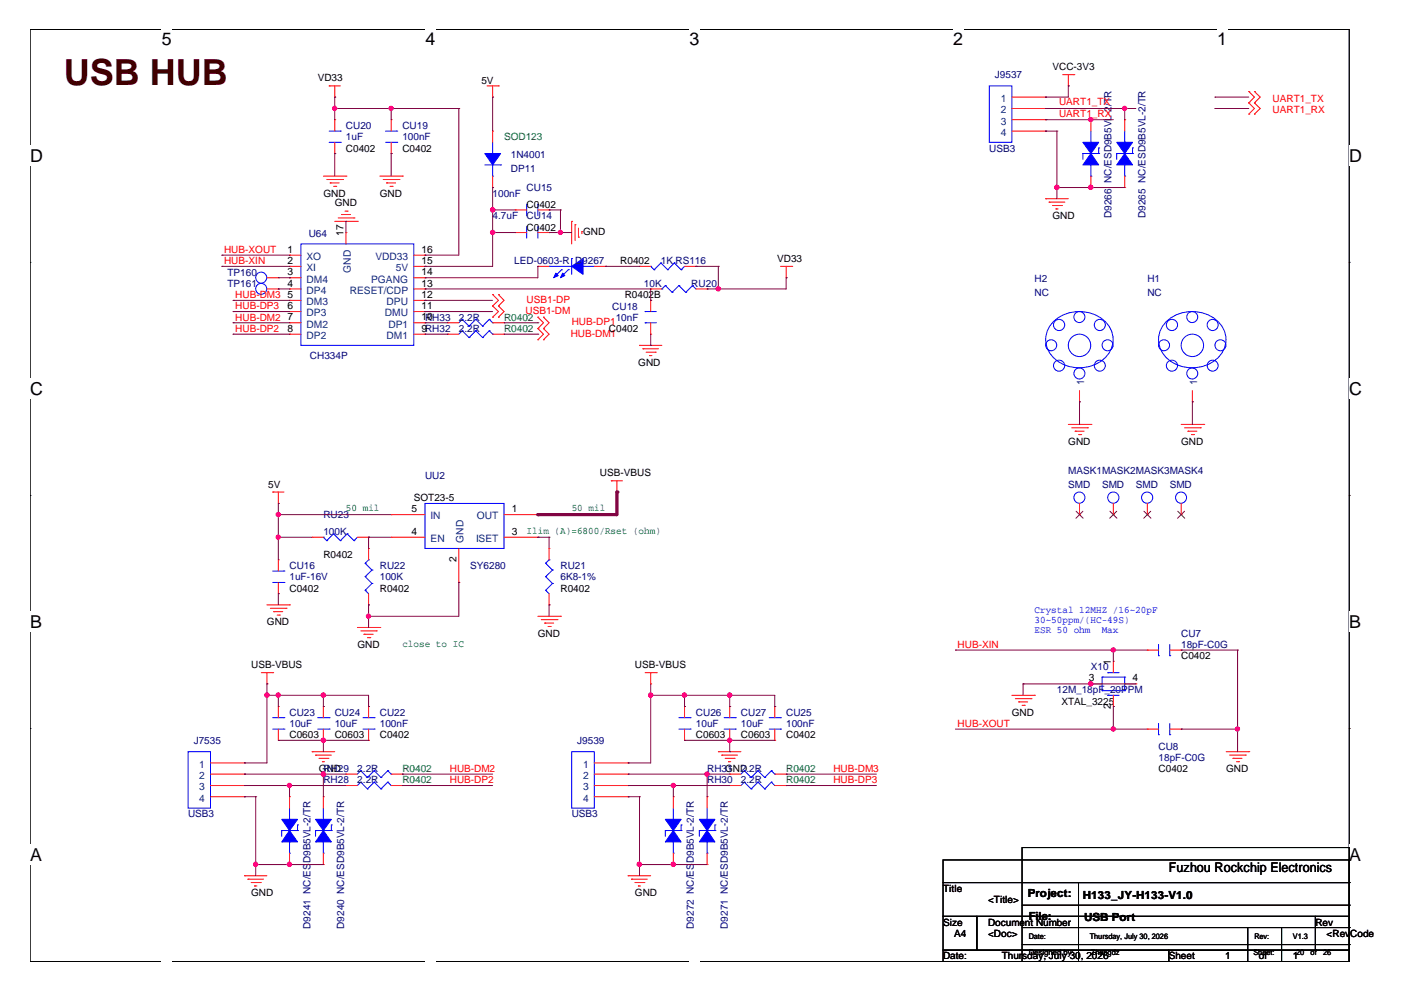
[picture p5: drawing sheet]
<svg xmlns="http://www.w3.org/2000/svg" width="297mm" height="210mm" viewBox="0 0 297 210" stroke-linecap="round" stroke-linejoin="round" font-family="sans-serif">
<path d="M6.3 6.2h279.2v197.3h-279.2z" fill="none" stroke="#000" stroke-width=".21"/>
<g fill="#fff">
<path d="M34.2 6.2h2.2v4.3h-2.2z"/>
<path d="M34.2 203.5h2.2v.1h-2.2z"/>
</g>
<path d="M62.1 6.2h.1M62.1 203.5h.1" fill="none" stroke="#000" stroke-width=".21"/>
<g fill="#fff">
<path d="M90 6.2h2.2v4.3h-2.2z"/>
<path d="M90 203.5h2.2v.1h-2.2z"/>
</g>
<path d="M118 6.2h.1M118 203.5h.1" fill="none" stroke="#000" stroke-width=".21"/>
<g fill="#fff">
<path d="M145.9 6.2h2.1v4.3h-2.1z"/>
<path d="M145.9 203.5h2.1v.1h-2.1z"/>
</g>
<path d="M173.8 6.2h.1M173.8 203.5h.1" fill="none" stroke="#000" stroke-width=".21"/>
<g fill="#fff">
<path d="M201.7 6.2h2.1v4.3h-2.1z"/>
<path d="M201.7 203.5h2.1v.1h-2.1z"/>
</g>
<path d="M229.6 6.2h.1M229.6 203.5h.1" fill="none" stroke="#000" stroke-width=".21"/>
<g fill="#fff">
<path d="M257.5 6.2h2.1v4.3h-2.1z"/>
<path d="M257.5 203.5h2.1v.1h-2.1z"/>
<path d="M6.3 30.9h2.8v4.2h-2.8z"/>
<path d="M285.5 30.9h2.7v4.2h-2.7z"/>
<path d="M6.3 80.2h2.8v4.2h-2.8z"/>
<path d="M285.5 80.2h2.7v4.2h-2.7z"/>
</g>
<path d="M6.3 55.5h.1M285.5 55.5h.1" fill="none" stroke="#000" stroke-width=".21"/>
<g fill="#fff">
<path d="M6.3 129.5h2.6v4.2h-2.6z"/>
<path d="M285.5 129.5h2.5v4.2h-2.5z"/>
</g>
<path d="M6.3 104.8h.1M285.5 104.8h.1" fill="none" stroke="#000" stroke-width=".21"/>
<g fill="#fff">
<path d="M6.3 178.8h2.6v4.2h-2.6z"/>
<path d="M285.5 178.8h2.5v4.2h-2.5z"/>
</g>
<g fill="none" stroke="#000" stroke-width=".21">
<path d="M6.3 154.1h.1M285.5 154.1h.1M216.2 179.3h69.3v24.2h-69.3zM199.5 182h86v4.7h-86zM199.5 186.7h86v7.2h-86zM199.5 193.9h7.2v7.2h-7.2zM206.7 193.9h71.6v7.2h-71.6zM216.2 186.7h69.3M216.2 191.5h69.3M216.2 196.3h69.3M216.2 199.9h69.3M228.2 186.7v16.8"/>
<path d="M264 196.3v7.2M271.1 196.3v7.2M278.3 193.9h7.2v7.2h-7.2zM285.5 186.7h.1M285.5 191.5h.1M285.5 196.3h.1M285.5 199.9h.1M199.5 201.1h47.8v2.4h-47.8zM228.2 203.5h.1M247.3 201.1h38.2v2.4h-38.2zM264 203.5h.1M271.1 203.5h.1"/>
</g>
<g fill="none" stroke="#f00" stroke-width=".21">
<path d="M69.6 18.2h.1M69.6 18.2h2.4M70.8 18.2v2.3M103 18.2h2.5M104.2 18.2v2.3M105.5 18.2h.1M224.8 15.8h2.4M226 18.2h.1M226 15.8v2.4M227.2 15.8h.1M264.2 19.4h.1M264.2 19.4l1.2 1.1-1.2 1.3"/>
<path d="M265.4 19.4h.1M265.4 19.4l1.2 1.1-1.2 1.3M68.4 37.3h4.8M69.1 38h3.4M69.8 38.7h.1M69.8 38.7h2M70.6 39.4h.4M70.8 20.5h.1M70.8 32.5h.1M70.8 25.3h.1M70.8 25.3v2.4M70.8 30.1v2.4"/>
<path d="M71 39.4h.1M72.5 38h.1M73.2 37.3h.1M80.3 37.3h4.8M81.1 38h3.3M81.8 38.7h.1M81.8 38.7h1.9M82.5 39.4h.5M82.8 32.5h.1M82.8 25.3h.1M82.8 25.3v2.4M82.8 30.1v2.4"/>
<path d="M83 39.4h.1M84.4 38h.1M85.1 37.3h.1M104.2 20.5h.1M104.2 27.7h.1M104.2 39.7h.1M104.2 27.7v2.4M104.2 37.3v2.4M214.1 20.5h7.1M214.1 23h7.1M214.1 25.3h7.1M214.1 27.7h7.1"/>
<path d="M221.2 20.5h.1M221.2 23h.1M221.2 25.3h.1M221.2 27.7h.1M230.8 25.3h.1M230.8 39.7h.1M230.8 25.3v2.4M230.8 37.3v2.4M238 25.3h.1M238 39.7h.1M238 25.3v2.4M238 37.3v2.4"/>
<path d="M264.2 21.8h.1M264.2 24.1h.1M264.2 21.8l1.2 1.2-1.2 1.1M265.4 21.8h.1M265.4 24.1h.1M265.4 21.8l1.2 1.2-1.2 1.1M56.5 58.8h2.4M58.9 58.8h.1M61.3 54h.1M61.3 56.4h.1M61.3 58.8h.1M61.3 56.4h2.4"/>
<path d="M61.3 54h2.4M61.3 58.8h2.4M70.8 46.8h4.8M71.5 46.1h3.4M72.3 45.4h.1M72.3 45.4h1.9M73 44.7h.4M73.2 49.2h.1M73.2 49.2v2.4M73.4 44.7h.1M74.9 46.1h.1M75.6 46.8h.1"/>
<path d="M87.5 56.4h2.4M87.5 54h2.4M87.5 58.8h2.4M89.9 58.8h.1M89.9 56.4h.1M89.9 54h.1M109 44.4h.1M109 49.2h.1M109 44.4h2.4M109 49.2h2.4M113.8 56.4h.1M113.8 56.4h2.4"/>
<path d="M113.8 44.4h2.4M113.8 49.2h2.4M116.2 44.4h.1M116.2 49.2h.1M120.9 46.8h.1M120.9 46.8v4.8M121.7 47.6h.1M121.7 47.6v3.3M122.4 50.2h.1M122.4 48.3v1.9M123.1 49h.1M123.1 49v.5"/>
<path d="M125.7 56.4h2.4M128.1 56.4h.1M135.3 56.4h.1M135.3 56.4h2.4M144.8 56.4h2.4M147.2 56.4h.1M165.1 56.4h2.4M166.3 58.8h.1M166.3 56.4v2.4M167.5 56.4h.1M221.2 42.1h.1M221.2 42.1h4.8"/>
<path d="M222 42.8h.1M222 42.8h3.3M222.7 43.5h1.9M223.4 44.2h.1M223.4 44.2h.5M224.6 43.5h.1M56.5 61.1h2.4M58.9 61.1h.1M61.3 61.1h.1M61.3 63.6h.1M61.3 65.9h.1M61.3 68.3h.1"/>
<path d="M61.3 70.7h.1M61.3 70.7h2.4M61.3 68.3h2.4M61.3 61.1h2.4M61.3 63.6h2.4M61.3 65.9h2.4M87.5 70.7h2.4M87.5 68.3h2.4M87.5 61.1h2.4M87.5 63.6h2.4M87.5 65.9h2.4M89.9 70.7h.1"/>
<path d="M89.9 68.3h.1M89.9 65.9h.1M89.9 63.6h.1M89.9 61.1h.1M94.7 70.7h.1M94.7 68.3h.1M94.7 70.7h2.4M94.7 68.3h2.4M104.2 62.3h.1M104.2 64.7h.1M104.2 67.1h.1M104.2 62.3l1.3 1.3-1.3 1.1"/>
<path d="M104.2 64.7l1.3 1.2-1.3 1.2M104.2 70.7h2.4M104.2 68.3h2.4M105.5 62.3h.1M105.5 64.7h.1M105.5 67.1h.1M105.5 62.3l1.1 1.3-1.1 1.1M105.5 64.7l1.1 1.2-1.1 1.2M106.6 70.7h.1M106.6 68.3h.1M113.8 69.5h.1M113.8 71.9h.1"/>
<path d="M113.8 67.1h.1M113.8 69.5l1.2 1.2-1.2 1.2M113.8 67.1l1.2 1.2-1.2 1.2M115 69.5h.1M115 71.9h.1M115 67.1h.1M115 69.5l1.2 1.2-1.2 1.2M115 67.1l1.2 1.2-1.2 1.2M135.3 73.1h.1M135.3 73.1h4.7M136 73.8h.1M136 73.8h3.3"/>
<path d="M136.7 74.5h1.9M137.4 75.2h.1M137.4 75.2h.5M137.7 70.7h.1M137.7 63.6h.1M137.7 61.1h.1M137.7 63.6v2.3M137.7 68.3v2.4M137.7 61.1h2.3M138.6 74.5h.1M147.2 61.1h2.4M149.6 61.1h.1"/>
<path d="M226 89.8h4.8M226.7 90.5h3.4M227.5 91.2h.1M227.5 91.2h1.9M228.2 92h.4M228.4 85h.1M228.4 82.6v2.4M228.6 92h.1M230.1 90.5h.1M230.8 89.8h.1M249.9 89.8h4.8M250.6 90.5h3.4"/>
<path d="M251.3 91.2h.1M251.3 91.2h1.9M252.1 92h.4M252.3 85h.1M252.3 82.6v2.4M252.5 92h.1M254 90.5h.1M254.7 89.8h.1M57.7 104.1h.1M57.7 104.1h2.4M58.9 106.5h.1M58.9 118.5h.1"/>
<path d="M58.9 104.1v2.4M58.9 118.5v2.3M66 113.7h.1M66 113.7h2.4M75.6 113.7h2.4M78 116h.1M78 113.7h.1M78 116v2.5M82.8 113.7h.1M82.8 108.9h.1M82.8 113.7h7.1M82.8 108.9h7.1"/>
<path d="M97.1 116v7.2M106.6 113.7h7.2M106.6 108.9h7.2M113.8 113.7h.1M113.8 108.9h.1M116.2 116h.1M116.2 116v2.5M129.3 101.7h.1M129.3 101.7h2.4M130.5 104.1h.1M130.5 101.7v2.4M228.4 108.9h.1"/>
<path d="M228.4 106.5v2.4M235.5 108.9h.1M235.5 106.5v2.4M242.7 108.9h.1M242.7 106.5v2.4M249.9 108.9h.1M249.9 106.5v2.4M56.5 128h4.8M57.2 128.7h3.3M57.9 129.4h.1M57.9 129.4h1.9M58.6 130.1h.5"/>
<path d="M58.9 125.6h.1M58.9 123.2v2.4M59.1 130.1h.1M60.5 128.7h.1M61.3 128h.1M75.6 132.8h4.7M76.3 133.5h3.3M77 134.2h.1M77 134.2h2M77.7 134.9h.5M78 128h.1M78 125.6v2.4"/>
<path d="M78.2 134.9h.1M79.6 133.5h.1M80.3 132.8h.1M97.1 123.2h.1M113.8 130.4h4.8M114.5 131.1h3.4M115.2 131.8h.1M115.2 131.8h1.9M116 132.6h.4M116.2 128h.1M116.2 125.6v2.4M116.4 132.6h.1"/>
<path d="M117.9 131.1h.1M118.6 130.4h.1M235.5 139.9h.1M235.5 139.9v2.4M242.7 137.6h.1M242.7 137.6h2.4M247.5 137.6h2.4M249.9 137.6h.1M55.3 142.3h2.4M56.5 144.7h.1M56.5 142.3v2.4M57.7 142.3h.1"/>
<path d="M58.9 156.6h.1M58.9 149.5h.1M58.9 149.5v2.4M58.9 154.3v2.3M66 159.1h.1M66 159.1h4.8M66.8 159.8h.1M66.8 159.8h3.3M68.4 156.6h.1M68.4 149.5h.1M68.4 149.5v2.4M68.4 154.3v2.3"/>
<path d="M78 156.6h.1M78 149.5h.1M78 149.5v2.4M78 154.3v2.3M136.5 142.3h2.4M137.7 144.7h.1M137.7 142.3v2.4M138.9 142.3h.1M144.8 156.6h.1M144.8 149.5h.1M144.8 149.5v2.4M144.8 154.3v2.3"/>
<path d="M152 159.1h.1M152 159.1h4.8M152.7 159.8h.1M152.7 159.8h3.3M154.4 156.6h.1M154.4 149.5h.1M154.4 149.5v2.4M154.4 154.3v2.3M163.9 156.6h.1M163.9 149.5h.1M163.9 149.5v2.4M163.9 154.3v2.3"/>
<path d="M214.1 147.1h4.8M214.8 147.8h3.3M215.5 148.5h.1M215.5 148.5h1.9M216.2 149.2h.5M216.7 149.2h.1M218.1 147.8h.1M218.9 147.1h.1M230.8 144.7h.1M230.8 144.7h2.4M235.5 149.5h.1M235.5 147.1v2.4"/>
<path d="M238 144.7h2.3M240.3 144.7h.1M242.7 154.3h.1M242.7 154.3h2.4M247.5 154.3h2.4M249.9 154.3h.1M259.4 159.1h4.8M260.1 159.8h3.4M263.5 159.8h.1M264.2 159.1h.1M44.5 166.2h7.2M44.5 163.8h7.2"/>
<path d="M44.5 161.4h7.2M44.5 168.6h7.2M51.7 161.4h.1M51.7 163.8h.1M51.7 166.2h.1M51.7 168.6h.1M61.3 168.6h.1M61.3 168.6v2.4M67.5 160.5h1.9M68.2 161.2h.1M68.2 161.2h.5M68.4 168.6h.1"/>
<path d="M68.4 168.6v2.4M69.4 160.5h.1M73.2 166.2h.1M73.2 163.8h.1M73.2 166.2h2.4M73.2 163.8h2.4M82.8 166.2h2.3M82.8 163.8h2.3M85.1 166.2h.1M85.1 163.8h.1M125.7 166.2h7.2M125.7 163.8h7.2"/>
<path d="M125.7 161.4h7.2M125.7 168.6h7.2M132.9 161.4h.1M132.9 163.8h.1M132.9 166.2h.1M132.9 168.6h.1M142.5 168.6h.1M142.5 168.6v2.4M149.6 168.6h.1M149.6 168.6v2.4M153.4 160.5h1.9M154.1 161.2h.1"/>
<path d="M154.1 161.2h.5M154.4 166.2h.1M154.4 163.8h.1M154.4 166.2h2.4M154.4 163.8h2.4M155.3 160.5h.1M163.9 166.2h2.4M163.9 163.8h2.4M166.3 166.2h.1M166.3 163.8h.1M260.9 160.5h.1M260.9 160.5h1.9"/>
<path d="M261.6 161.2h.4M262 161.2h.1M51.7 185.3h.1M51.7 185.3h4.8M52.5 186h.1M52.5 186h3.3M53.1 186.7h2M53.8 187.5h.1M53.8 187.5h.6M55.1 186.7h.1M61.3 182.9h.1M61.3 180.5v2.4"/>
<path d="M68.4 182.9h.1M68.4 180.5v2.4M132.9 185.3h.1M132.9 185.3h4.8M133.6 186h.1M133.6 186h3.3M134.3 186.7h1.9M135 187.5h.1M135 187.5h.5M136.2 186.7h.1M142.5 182.9h.1M142.5 180.5v2.4"/>
<path d="M149.6 182.9h.1M149.6 180.5v2.4"/>
</g>
<g fill="none" stroke="#00f" stroke-width=".21">
<path d="M209.3 18.2h4.8v11.9h-4.8zM69.6 30.1h2.4M69.6 27.7h2.4M72 30.1h.1M72 27.7h.1M81.6 30.1h2.3M81.6 27.7h2.3M83.9 30.1h.1M83.9 27.7h.1M102.6 34.9h3.3M104.2 32.5h.1M104.2 37.3h.1"/>
<path d="M104.2 30.1v2.4M104.2 34.9v2.4M105.9 34.9h.1M229.1 32.5h.1M229.1 32.5h3.4M229.1 32.5v1.2M230.8 30.1h.1M230.8 37.3h.1M230.8 27.7v2.4M230.8 34.9v2.4M232.5 32.5h.1M232.5 31.3h.1"/>
<path d="M232.5 31.3v1.2M236.3 32.5h.1M236.3 32.5v1.2M236.3 32.5h3.3M238 30.1h.1M238 37.3h.1M238 27.7v2.4M238 34.9v2.4M239.6 32.5h.1M239.6 31.3h.1M239.6 31.3v1.2M63.7 51.6h23.8v21.5h-23.8z"/>
<path d="M111.4 43.2h.1M111.4 48h.1M111.4 43.2v2.4M111.4 48v2.4M113.8 43.2h.1M113.8 48h.1M113.8 43.2v2.4M113.8 48v2.4M116.2 56.4h.1M116.2 56.4h4.7M118.8 57.1h.1M118.8 57.1l-1.4 1.4"/>
<path d="M120.2 57.1h.1M120.2 57.1l-1.4 1.4M120.9 54.7h.1M120.9 54.7v3.4M123.4 56.4h.1M123.4 56.4h2.3M137.7 56.4h.1M137.7 56.4l.7 .7M138.4 57.1h.1M139.8 55.6h.1M139.8 55.6l1.5 1.5M139.8 55.6l-1.4 1.5"/>
<path d="M141.3 57.1h.1M142.7 55.6h.1M142.7 55.6l1.4 1.5M142.7 55.6l-1.4 1.5M144.1 57.1h.1M144.8 56.4l-.7 .7M97.8 70h.1M97.8 67.6h.1M97.8 70l-.7 .7M97.8 70l1.4 1.4M97.8 67.6l-.7 .7M97.8 67.6l1.4 1.4"/>
<path d="M99.2 71.4h.1M99.2 69h.1M100.7 70h.1M100.7 67.6h.1M100.7 70l-1.5 1.4M100.7 70l1.4 1.4M100.7 67.6l-1.5 1.4M100.7 67.6l1.4 1.4M102.1 71.4h.1M102.1 69h.1M103.5 70h.1M103.5 67.6h.1"/>
<path d="M103.5 70l-1.4 1.4M103.5 70l.7 .7M103.5 67.6l-1.4 1.4M103.5 67.6l.7 .7M104.2 70.7h.1M104.2 68.3h.1M136.5 68.3h.1M136.5 65.9h.1M136.5 68.3h2.4M136.5 65.9h2.4M140 61.1h.1M140.8 60.4h.1"/>
<path d="M140.8 60.4l-.8 .7M140.8 60.4l1.4 1.5M142.2 61.9h.1M143.6 60.4h.1M143.6 60.4l1.5 1.5M143.6 60.4l-1.4 1.5M145.1 61.9h.1M146.5 60.4h.1M146.5 60.4l.7 .7M146.5 60.4l-1.4 1.5M223 68a8 8 0 0 1 11.8 1.3 5.4 5.4 0 0 1-2.6 7.6 7.8 7.8 0 0 1-10.3-2.5 5.2 5.2 0 0 1 1.1-6.4zM246.9 68a8 8 0 0 1 11.8 1.3 5.4 5.4 0 0 1-2.6 7.6 7.8 7.8 0 0 1-10.3-2.5 5.2 5.2 0 0 1 1.1-6.4z"/>
<path d="M68.4 113.7h.1M68.4 113.7l.7 .7M69.1 114.4h.1M70.6 113h.1M70.6 113l1.4 1.4M70.6 113l-1.5 1.4M72 114.4h.1M73.4 113h.1M73.4 113l1.5 1.4M73.4 113l-1.4 1.4M74.9 114.4h.1M75.6 113.7l-.7 .7"/>
<path d="M77.3 119.2h.1M77.3 119.2l1.4 1.4M78 118.5h.1M78 118.5l-.7 .7M89.9 106.5h16.7v9.5h-16.7zM115.4 119.2h.1M115.4 119.2l1.5 1.4M116.2 118.5h.1M116.2 118.5l-.8 .7M57.7 123.2h2.4M57.7 120.8h2.4M60.1 123.2h.1"/>
<path d="M60.1 120.8h.1M77.3 124.9h.1M77.3 122h.1M77.3 124.9l.7 .7M77.3 122l1.4 1.5M78.7 123.5h.1M78.7 120.6h.1M78.7 123.5l-1.4 1.4M78.7 120.6l-1.4 1.4M115.4 124.9h.1M115.4 122h.1M115.4 124.9l.8 .7"/>
<path d="M115.4 122l1.5 1.5M116.9 123.5h.1M116.9 120.6h.1M116.9 123.5l-1.5 1.4M116.9 120.6l-1.5 1.4M245.1 138.7h.1M245.1 136.4v2.3M247.5 138.7h.1M247.5 136.4v2.3M39.8 159.1h4.7v11.9h-4.7zM57.7 154.3h2.4M57.7 151.9h2.4"/>
<path d="M60.1 154.3h.1M60.1 151.9h.1M67.2 154.3h2.4M67.2 151.9h2.4M69.6 154.3h.1M69.6 151.9h.1M76.8 154.3h2.4M76.8 151.9h2.4M79.2 154.3h.1M79.2 151.9h.1M120.9 159.1h4.8v11.9h-4.8zM143.6 154.3h2.4"/>
<path d="M143.6 151.9h2.4M146 154.3h.1M146 151.9h.1M153.2 154.3h2.4M153.2 151.9h2.4M155.6 154.3h.1M155.6 151.9h.1M162.7 154.3h2.4M162.7 151.9h2.4M165.1 154.3h.1M165.1 151.9h.1M233.2 143.3h.1"/>
<path d="M233.2 146.1h.1M233.2 143.3h4.8M233.2 143.3v2.8M233.2 146.1h4.8M234.4 142.3h.1M234.4 147.1h.1M234.4 142.3h2.4M234.4 147.1h2.4M238 146.1h.1M238 143.3h.1M238 143.3v2.8M245.1 155.5h.1"/>
<path d="M245.1 153.1v2.4M247.5 155.5h.1M247.5 153.1v2.4M59.6 175.7h.1M59.6 175.7h3.3M59.6 175.7v1.3M61.3 173.4h.1M61.3 171v2.4M61.3 178.2v2.3M62.9 175.7h.1M62.9 174.6h.1M62.9 174.6v1.1"/>
<path d="M66.8 175.7h.1M66.8 175.7v1.3M66.8 175.7h3.3M68.4 173.4h.1M68.4 171v2.4M68.4 178.2v2.3M70.1 175.7h.1M70.1 174.6h.1M70.1 174.6v1.1M76.3 165.5h.1M76.3 163.1h.1M76.3 165.5l-.7 .7"/>
<path d="M76.3 165.5l1.4 1.4M76.3 163.1l-.7 .7M76.3 163.1l1.4 1.4M77.7 166.9h.1M77.7 164.5h.1M79.2 165.5h.1M79.2 163.1h.1M79.2 165.5l-1.5 1.4M79.2 165.5l1.4 1.4M79.2 163.1l-1.5 1.4M79.2 163.1l1.4 1.4M80.6 166.9h.1"/>
<path d="M80.6 164.5h.1M82 165.5h.1M82 163.1h.1M82 165.5l-1.4 1.4M82 165.5l.8 .7M82 163.1l-1.4 1.4M82 163.1l.8 .7M82.8 166.2h.1M82.8 163.8h.1M140.8 175.7h.1M140.8 175.7h3.3M140.8 175.7v1.3"/>
<path d="M142.5 173.4h.1M142.5 171v2.4M142.5 178.2v2.3M144.1 175.7h.1M144.1 174.6h.1M144.1 174.6v1.1M148 175.7h.1M148 175.7h3.3M148 175.7v1.3M149.6 173.4h.1M149.6 171v2.4M149.6 178.2v2.3"/>
<path d="M151.3 175.7h.1M151.3 174.6h.1M151.3 174.6v1.1M157.5 165.5h.1M157.5 163.1h.1M157.5 165.5l-.7 .7M157.5 165.5l1.4 1.4M157.5 163.1l-.7 .7M157.5 163.1l1.4 1.4M158.9 166.9h.1M158.9 164.5h.1M160.4 165.5h.1"/>
<path d="M160.4 163.1h.1M160.4 165.5l-1.5 1.4M160.4 165.5l1.4 1.4M160.4 163.1l-1.5 1.4M160.4 163.1l1.4 1.4M161.8 166.9h.1M161.8 164.5h.1M163.2 165.5h.1M163.2 163.1h.1M163.2 165.5l-1.4 1.4M163.2 165.5l.7 .7M163.2 163.1l-1.4 1.4"/>
<path d="M163.2 163.1l.7 .7M163.9 166.2h.1M163.9 163.8h.1M61.3 180.5h.1M68.4 180.5h.1M142.5 180.5h.1M149.6 180.5h.1"/>
<circle cx="55.3" cy="58.7" r="1.17"/>
<circle cx="55.3" cy="61.1" r="1.17"/>
<circle cx="222.4" cy="73.1" r="1.17"/>
<circle cx="224.1" cy="68.8" r="1.19"/>
<circle cx="224.1" cy="77.4" r="1.18"/>
<circle cx="228.4" cy="79" r="1.17"/>
<circle cx="228.4" cy="67.1" r="1.17"/>
<circle cx="228.4" cy="73.1" r="2.37"/>
<circle cx="232.7" cy="68.8" r="1.18"/>
<circle cx="232.7" cy="77.4" r="1.17"/>
<circle cx="234.3" cy="73.1" r="1.17"/>
<circle cx="246.3" cy="73.1" r="1.17"/>
<circle cx="247.9" cy="68.8" r="1.19"/>
<circle cx="248" cy="77.4" r="1.18"/>
<circle cx="252.2" cy="67.1" r="1.17"/>
<circle cx="252.2" cy="79" r="1.17"/>
<circle cx="252.3" cy="73.1" r="2.37"/>
<circle cx="256.5" cy="68.8" r="1.18"/>
<circle cx="256.6" cy="77.4" r="1.17"/>
<circle cx="258.2" cy="73.1" r="1.17"/>
<circle cx="228.4" cy="105.3" r="1.18"/>
<circle cx="235.5" cy="105.3" r="1.19"/>
<circle cx="242.7" cy="105.3" r="1.19"/>
<circle cx="249.9" cy="105.3" r="1.18"/>
</g>
<path d="M227.7 108.2l1.5 1.5M229.1 108.2l-1.5 1.5M234.8 108.2l1.5 1.5M236.3 108.2l-1.5 1.5M242 108.2l1.5 1.5M243.5 108.2l-1.5 1.5M249.2 108.2l1.5 1.5M250.6 108.2l-1.5 1.5" fill="none" stroke="#804000" stroke-width=".21"/>
<g fill="#00f" stroke="#00f" stroke-width=".21">
<path d="M66.8 173.4h3.3l-1.7 2.3z" fill-rule="evenodd"/>
<path d="M68.4 175.7l1.7 2.5h-3.3z" fill-rule="evenodd"/>
<path d="M140.8 173.4h3.3l-1.6 2.3z" fill-rule="evenodd"/>
<path d="M142.5 175.7l1.6 2.5h-3.3z" fill-rule="evenodd"/>
<path d="M236.3 30.1h3.3l-1.6 2.4z" fill-rule="evenodd"/>
<path d="M238 32.5l1.6 2.4h-3.3z" fill-rule="evenodd"/>
<path d="M59.6 173.4h3.3l-1.6 2.3z" fill-rule="evenodd"/>
<path d="M61.3 175.7l1.6 2.5h-3.3z" fill-rule="evenodd"/>
<path d="M102.6 32.5h3.3l-1.7 2.4z" fill-rule="evenodd"/>
<path d="M229.1 30.1h3.4l-1.7 2.4z" fill-rule="evenodd"/>
<path d="M230.8 32.5l1.7 2.4h-3.4z" fill-rule="evenodd"/>
<path d="M148 173.4h3.3l-1.7 2.3z" fill-rule="evenodd"/>
<path d="M149.6 175.7l1.7 2.5h-3.3z" fill-rule="evenodd"/>
<path d="M120.9 56.4l2.5-1.7v3.4z" fill-rule="evenodd"/>
<path d="M117.6 57.8l.5 .5-1 .5z" fill-rule="evenodd"/>
<path d="M119 57.8l.5 .5-.9 .5z" fill-rule="evenodd"/>
</g>
<g fill="none" stroke="#800040" stroke-width=".21">
<path d="M226 18.2h.1M226 18.2v2.3h-4.8M70.8 23h.1M70.8 20.5h.1M70.8 32.5h.1M70.8 20.5v4.8M70.8 32.5v4.8M70.8 23h26.3M82.8 32.5h.1M82.8 23h.1M82.8 23v2.3M82.8 32.5v4.8"/>
<path d="M97.1 23h.1M97.1 23v31h-7.2M104.2 20.5h.1M104.2 39.7h.1M104.2 39.7v16.7h-14.3M104.2 20.5v7.2M221.2 20.5h.1M221.2 27.7h.1M221.2 23h.1M221.2 25.3h.1M221.2 23h19.1M221.2 27.7h2.4"/>
<path d="M221.2 25.3h14.3M223.6 27.7h.1M223.6 39.7h.1M223.6 27.7v14.4M223.6 39.7h14.4M230.8 25.3h.1M230.8 39.7h.1M238 23h.1M238 23v2.3M257 20.5h.1M257 23h.1M257 23h7.2"/>
<path d="M257 20.5h7.2M46.9 54h.1M46.9 56.4h.1M46.9 54h14.4M46.9 56.4h14.4M73.2 46.8h.1M73.2 46.8v2.4M89.9 56.4h.1M89.9 58.8h.1M89.9 54h.1M104.2 49.2h.1M104.2 44.4h.1"/>
<path d="M104.2 49.2h4.8M104.2 44.4h4.8M113.8 56.4h.1M113.8 56.4v2.4h-23.9M116.2 49.2h.1M116.2 44.4h.1M116.2 49.2h4.7M116.2 44.4h2.4M118.6 44.4h.1M118.6 49.2h.1M118.6 44.4v4.8M128.1 56.4h.1"/>
<path d="M128.1 56.4h7.2M147.2 56.4h.1M147.2 56.4h4.8M152 56.4h.1M152 56.4v4.7M166.3 58.8h.1M166.3 58.8v2.3h-16.7M49.3 63.6h.1M49.3 65.9h.1M49.3 68.3h.1M49.3 70.7h.1M49.3 63.6h12"/>
<path d="M49.3 65.9h12M49.3 68.3h12M49.3 70.7h12M89.9 61.1h.1M89.9 65.9h.1M89.9 63.6h.1M89.9 61.1h47.8M89.9 63.6h14.3M89.9 65.9h14.3M149.6 61.1h.1M152 61.1h.1M58.9 113.7h.1"/>
<path d="M58.9 113.7v4.8M113.8 113.7h.1M113.8 113.7h2.4M202.1 137.6h.1M202.1 137.6h40.6M235.5 137.6h.1M235.5 137.6v2.3M249.9 137.6h.1M249.9 137.6h11.9M261.8 137.6h.1M261.8 137.6v21.5M56.5 144.7h.1"/>
<path d="M56.5 144.7v2.4M216.5 144.7h.1M216.5 144.7h23.8M216.5 144.7v2.4M230.8 144.7h.1M235.5 149.5h.1M235.5 154.3h.1M235.5 149.5v4.8M235.5 154.3h7.2M249.9 154.3h.1M249.9 154.3h11.9M261.8 154.3h.1"/>
<path d="M51.7 161.4h.1M51.7 163.8h.1M51.7 161.4h4.8M51.7 163.8h21.5M68.4 163.8h.1M68.4 163.8v4.8M54.1 182.9h.1M54.1 182.9h14.3M54.1 182.9v2.4M61.3 182.9h.1"/>
</g>
<g fill="#f0f" stroke="#f0f" stroke-width=".21">
<circle cx="68.4" cy="163.8" r=".47"/>
<circle cx="61.2" cy="182.9" r=".46"/>
<circle cx="230.8" cy="144.7" r=".46"/>
<circle cx="82.7" cy="22.9" r=".45"/>
<circle cx="70.8" cy="22.9" r=".45"/>
<circle cx="261.8" cy="154.3" r=".45"/>
<circle cx="235.5" cy="137.5" r=".46"/>
<circle cx="223.6" cy="39.6" r=".47"/>
<circle cx="230.8" cy="25.3" r=".46"/>
<circle cx="230.8" cy="39.6" r=".47"/>
<circle cx="237.9" cy="22.9" r=".45"/>
<circle cx="152" cy="61.1" r=".46"/>
<circle cx="104.2" cy="49.2" r=".46"/>
<circle cx="118.5" cy="49.2" r=".45"/>
<circle cx="104.2" cy="44.4" r=".47"/>
<circle cx="58.9" cy="113.7" r=".45"/>
</g>
<path d="M113.8 108.9h16.7" fill="none" stroke="#800040" stroke-width=".68"/>
<circle cx="113.8" cy="108.9" r=".34" fill="#800040"/>
<path d="M130.5 104.1v4.8" fill="none" stroke="#800040" stroke-width=".68"/>
<circle cx="130.5" cy="104.1" r=".34" fill="#800040"/>
<g fill="none" stroke="#800040" stroke-width=".21">
<path d="M58.9 58.8h2.4M61.3 58.8h.1M58.9 61.1h.1M58.9 61.1h2.4M89.9 68.3h.1M89.9 70.7h.1M89.9 68.3h4.8M89.9 70.7h4.8M106.6 68.3h7.2M106.6 70.7h7.2M113.8 70.7h.1M113.8 68.3h.1"/>
<path d="M137.7 63.6h.1M137.7 73.1h.1M137.7 61.1v2.5M137.7 70.7v2.4M228.4 85h.1M228.4 85v4.8M252.3 85h.1M252.3 85v4.8M58.9 108.9h.1M58.9 106.5h.1M58.9 113.7h.1M58.9 106.5v7.2"/>
<path d="M58.9 108.9h23.9M58.9 113.7h7.1M78 113.7h.1M78 113.7v2.3M78 113.7h4.8M116.2 113.7h.1M116.2 113.7v2.3M58.9 125.6h.1M58.9 125.6v2.4M78 130.4h.1M78 128h.1M78 128v4.8"/>
<path d="M97.1 123.2h.1M97.1 123.2v7.2h-19.1M116.2 128h.1M116.2 128v2.4M56.5 147.1h.1M56.5 147.1h21.5v2.4M56.5 147.1v14.3M58.9 147.1h.1M58.9 147.1v2.4M58.9 156.6h19.1M68.4 147.1h.1M68.4 149.5h.1"/>
<path d="M68.4 156.6h.1M68.4 147.1v2.4M68.4 156.6v2.5M78 149.5h.1M137.7 147.1h.1M137.7 144.7v16.7h-4.8M137.7 147.1h26.2v2.4M144.8 149.5h.1M144.8 156.6h19.1M144.8 147.1v2.4M154.4 156.6h.1M154.4 147.1h.1"/>
<path d="M154.4 149.5h.1M154.4 159.1h.1M154.4 147.1v2.4M154.4 156.6v2.5M163.9 149.5h.1M202.1 154.3h33.4M235.5 154.3h.1M51.7 166.2h.1M51.7 168.6h.1M51.7 166.2h21.5M51.7 168.6h2.4M54.1 168.6h.1"/>
<path d="M54.1 168.6v14.3M61.3 166.2h.1M61.3 166.2v2.4M85.1 166.2h.1M85.1 163.8h.1M85.1 166.2h19.1M85.1 163.8h19.1M132.9 161.4h.1M132.9 163.8h.1M132.9 166.2h.1M132.9 168.6h.1M132.9 166.2h21.5"/>
<path d="M132.9 168.6h2.4M132.9 163.8h21.5M135.3 168.6h.1M135.3 168.6v16.7M142.5 166.2h.1M142.5 166.2v2.4M149.6 163.8h.1M149.6 163.8v4.8M166.3 163.8h.1M166.3 166.2h.1M166.3 166.2h19.1M166.3 163.8h19.1"/>
<path d="M135.3 182.9h.1M135.3 182.9h14.3M142.5 182.9h.1"/>
</g>
<g fill="#f0f" stroke="#f0f" stroke-width=".21">
<circle cx="58.9" cy="108.9" r=".45"/>
<circle cx="77.9" cy="130.4" r=".45"/>
<circle cx="54.1" cy="182.9" r=".46"/>
<circle cx="61.2" cy="166.2" r=".45"/>
<circle cx="149.6" cy="163.8" r=".46"/>
<circle cx="142.4" cy="182.9" r=".46"/>
<circle cx="135.2" cy="182.9" r=".47"/>
<circle cx="142.4" cy="166.2" r=".45"/>
<circle cx="235.5" cy="154.3" r=".46"/>
<circle cx="56.5" cy="147.1" r=".47"/>
<circle cx="68.4" cy="147.1" r=".47"/>
<circle cx="58.8" cy="147.1" r=".46"/>
<circle cx="68.4" cy="156.6" r=".46"/>
<circle cx="137.6" cy="147.1" r=".46"/>
<circle cx="144.8" cy="147.1" r=".46"/>
<circle cx="154.3" cy="147.1" r=".46"/>
<circle cx="154.4" cy="156.6" r=".45"/>
<circle cx="68.4" cy="163.8" r=".47"/>
<circle cx="61.2" cy="182.9" r=".46"/>
<circle cx="230.8" cy="144.7" r=".46"/>
<circle cx="82.7" cy="22.9" r=".45"/>
<circle cx="70.8" cy="22.9" r=".45"/>
<circle cx="261.8" cy="154.3" r=".45"/>
<circle cx="235.5" cy="137.5" r=".46"/>
<circle cx="223.6" cy="39.6" r=".47"/>
<circle cx="230.8" cy="25.3" r=".46"/>
<circle cx="230.8" cy="39.6" r=".47"/>
<circle cx="237.9" cy="22.9" r=".45"/>
<circle cx="152" cy="61.1" r=".46"/>
<circle cx="104.2" cy="49.2" r=".46"/>
<circle cx="118.5" cy="49.2" r=".45"/>
<circle cx="104.2" cy="44.4" r=".47"/>
<circle cx="58.9" cy="113.7" r=".45"/>
</g>
<text font-size="7.6" fill="#400000" x="13.5" y="18.1">USB HUB</text>
<g font-size="3.8">
<text x="34.2" y="9.6">5</text>
<text x="90" y="9.6">4</text>
<text x="145.9" y="9.6">3</text>
<text x="201.7" y="9.6">2</text>
<text x="257.5" y="9.6">1</text>
<text x="6.3" y="34.3">D</text>
<text x="285.5" y="34.3">D</text>
<text x="6.3" y="83.5">C</text>
<text x="285.5" y="83.5">C</text>
<text x="6.3" y="132.9">B</text>
<text x="285.5" y="132.9">B</text>
<text x="6.3" y="182.2">A</text>
<text x="285.5" y="182.2">A</text>
</g>
<text font-size="2.8" x="247.3" y="184.5">Fuzhou Rockchip Electronics</text>
<g font-size="2.4">
<text x="217.4" y="189.9">Project:</text>
<text x="229.1" y="190.1">H133_JY-H133-V1.0</text>
<text x="217.6" y="194.7">File:</text>
<text x="229.4" y="194.9">USB Port</text>
</g>
<g font-size="2.2" fill="#004080">
<text x="211.7" y="21.6">1</text>
<text x="211.7" y="24">2</text>
<text x="211.7" y="26.3">3</text>
<text x="211.7" y="28.8">4</text>
<text x="64.9" y="55">XO</text>
<text x="64.9" y="57.4">XI</text>
<text x="64.9" y="59.8">DM4</text>
<text x="74.2" y="57.8" transform="rotate(-90 74.2 57.8)">GND</text>
<text x="78.5" y="59.8">PGANG</text>
<text x="79.4" y="55">VDD33</text>
<text x="83.7" y="57.4">5V</text>
<text x="64.9" y="62.2">DP4</text>
<text x="64.9" y="64.6">DM3</text>
<text x="74" y="62.2">RESET/CDP</text>
<text x="81.8" y="64.6">DPU</text>
<text x="64.9" y="66.9">DP3</text>
<text x="64.9" y="69.3">DM2</text>
<text x="64.9" y="71.7">DP2</text>
<text x="81.4" y="66.9">DMU</text>
<text x="81.8" y="71.7">DM1</text>
<text x="82.2" y="69.3">DP1</text>
<text x="229.4" y="81.5" transform="rotate(-90 229.4 81.5)">1</text>
<text x="253.3" y="81.5" transform="rotate(-90 253.3 81.5)">1</text>
<text x="91.1" y="109.9">IN</text>
<text x="100.9" y="109.9">OUT</text>
<text x="91.1" y="114.7">EN</text>
<text x="98.1" y="114.9" transform="rotate(-90 98.1 114.9)">GND</text>
<text x="100.7" y="114.7">ISET</text>
<text x="42.2" y="162.4">1</text>
<text x="42.2" y="164.8">2</text>
<text x="42.2" y="167.2">3</text>
<text x="123.4" y="162.4">1</text>
<text x="123.4" y="164.8">2</text>
<text x="123.4" y="167.2">3</text>
<text x="42.2" y="169.6">4</text>
<text x="123.4" y="169.6">4</text>
</g>
<g font-size="2.2">
<text x="60.8" y="53.5">1</text>
<text x="72.7" y="50" transform="rotate(-90 72.7 50)">17</text>
<text x="89.2" y="53.5">16</text>
<text x="60.8" y="55.9">2</text>
<text x="60.8" y="58.3">3</text>
<text x="89.2" y="55.9">15</text>
<text x="89.2" y="58.3">14</text>
<text x="60.8" y="60.6">4</text>
<text x="60.8" y="63">5</text>
<text x="60.8" y="65.4">6</text>
<text x="89.2" y="65.4">11</text>
<text x="89.2" y="63">12</text>
<text x="89.2" y="60.6">13</text>
<text x="60.8" y="67.8">7</text>
<text x="60.8" y="70.2">8</text>
<text x="89.2" y="70.2">9RH32</text>
<text x="89.2" y="67.8">10</text>
<text x="87.1" y="113.2">4</text>
<text x="87.1" y="108.4">5</text>
<text x="108.3" y="108.4">1</text>
<text x="108.3" y="113.2">3</text>
<text x="96.6" y="118.9" transform="rotate(-90 96.6 118.9)">2</text>
<text x="235" y="140.7" transform="rotate(-90 235 140.7)">1</text>
<text x="230.3" y="144.2">3</text>
<text x="239.6" y="144.2">4</text>
<text x="235" y="150" transform="rotate(-90 235 150)">2</text>
</g>
<g font-size="2.1">
<text x="67.2" y="17.2">VD33</text>
<text x="101.9" y="17.8">5V</text>
<text x="222.7" y="14.9">VCC-3V3</text>
<text x="73.2" y="32.1">C0402</text>
<text x="85.1" y="32.1">C0402</text>
<text x="68.4" y="41.6">GND</text>
<text x="80.3" y="41.6">GND</text>
<text x="70.8" y="43.5">GND</text>
<text x="111.4" y="44">C0402</text>
<text x="222.7" y="46.4">GND</text>
<text x="111.4" y="48.8">C0402</text>
<text x="123.4" y="49.7">GND</text>
<text x="131.2" y="55.9">R0402</text>
<text x="164.4" y="55.5">VD33</text>
<text x="132.2" y="63.1">R0402B</text>
<text x="128.8" y="70.2">C0402</text>
<text x="135" y="77.4">GND</text>
<text x="226" y="94.1">GND</text>
<text x="249.9" y="94.1">GND</text>
<text x="126.9" y="100.8">USB-VBUS</text>
<text x="56.7" y="103.2">5V</text>
<text x="87.5" y="106.1">SOT23-5</text>
<text x="68.4" y="118">R0402</text>
<text x="61.3" y="125.2">C0402</text>
<text x="80.3" y="125.2">R0402</text>
<text x="118.6" y="125.2">R0402</text>
<text x="56.5" y="132.3">GND</text>
<text x="75.6" y="137.1">GND</text>
<text x="113.8" y="134.7">GND</text>
<text x="53.1" y="141.4">USB-VBUS</text>
<text x="134.3" y="141.4">USB-VBUS</text>
<text x="249.9" y="139.5">C0402</text>
<text x="224.6" y="149.1">XTAL_3225</text>
<text x="214.1" y="151.4">GND</text>
<text x="61.3" y="156.2">C0603</text>
<text x="70.8" y="156.2">C0603</text>
<text x="80.3" y="156.2">C0402</text>
<text x="147.2" y="156.2">C0603</text>
<text x="156.8" y="156.2">C0603</text>
<text x="166.3" y="156.2">C0402</text>
<text x="67.5" y="163.4">GND</text>
<text x="153.4" y="163.4">GND</text>
<text x="245.1" y="163.4">C0402</text>
<text x="259.4" y="163.4">GND</text>
<text x="53.1" y="189.6">GND</text>
<text x="134.3" y="189.6">GND</text>
<text x="199.5" y="188.7">Title</text>
<text x="209" y="191.1">&lt;Title&gt;</text>
<text x="199.5" y="195.8">Size</text>
<text x="209" y="195.8">Document Number</text>
<text x="278.3" y="195.8">Rev</text>
<text x="199.5" y="203">Date:</text>
<text x="201.9" y="198.2">A4</text>
<text x="209" y="198.2">&lt;Doc&gt;</text>
<text x="211.9" y="203">Thursday, July 30, 2026</text>
<text x="247.3" y="203">Sheet</text>
<text x="259.2" y="203">1</text>
<text x="266.4" y="203">of</text>
<text x="273.5" y="203">1</text>
<text x="280.7" y="198.2">&lt;RevCode&gt;</text>
</g>
<g font-size="2.1" fill="#000080">
<text x="210.5" y="16.5">J9537</text>
<text x="73.2" y="27.3">CU20</text>
<text x="73.2" y="29.7">1uF</text>
<text x="85.1" y="27.3">CU19</text>
<text x="85.1" y="29.7">100nF</text>
<text x="108.1" y="33.5">1N4001</text>
<text x="209.3" y="32.1">USB3</text>
<text x="104.2" y="41.6">100nF</text>
<text x="108.1" y="36.4">DP11</text>
<text x="111.4" y="40.4">CU15</text>
<text x="235.2" y="38.7" transform="rotate(-90 235.2 38.7)">NC/ESD9B5VL-2/TR</text>
<text x="104.2" y="46.4">4.7uF</text>
<text x="111.4" y="46.4">CU14</text>
<text x="235.2" y="46.1" transform="rotate(-90 235.2 46.1)">D9266</text>
<text x="242.3" y="46.1" transform="rotate(-90 242.3 46.1)">D9265 NC/ESD9B5VL-2/TR</text>
<text x="65.3" y="50.2">U64</text>
<text x="48.1" y="58.3">TP160</text>
<text x="108.8" y="55.9">LED-0603-R</text>
<text x="121.7" y="55.9">D9267</text>
<text x="139.8" y="55.9">1K RS116</text>
<text x="218.9" y="59.7">H2</text>
<text x="242.7" y="59.7">H1</text>
<text x="48.1" y="60.7">TP161</text>
<text x="129.5" y="65.5">CU18</text>
<text x="136.2" y="60.7">10K</text>
<text x="146.3" y="60.7">RU20</text>
<text x="218.9" y="62.6">NC</text>
<text x="242.7" y="62.6">NC</text>
<text x="89.9" y="67.9">RH33</text>
<text x="97.1" y="70.2">2.2R</text>
<text x="97.1" y="67.9">2.2R</text>
<text x="130.3" y="67.9">10nF</text>
<text x="65.6" y="76">CH334P</text>
<text x="89.9" y="101.3">UU2</text>
<text x="226" y="100.3">MASK1MASK2MASK3MASK4</text>
<text x="226" y="103.2">SMD</text>
<text x="233.2" y="103.2">SMD</text>
<text x="240.3" y="103.2">SMD</text>
<text x="247.5" y="103.2">SMD</text>
<text x="68.4" y="109.7">RU23</text>
<text x="68.4" y="113.3">100K</text>
<text x="61.3" y="120.4">CU16</text>
<text x="61.3" y="122.8">1uF-16V</text>
<text x="80.3" y="120.4">RU22</text>
<text x="80.3" y="122.8">100K</text>
<text x="99.5" y="120.4">SY6280</text>
<text x="118.6" y="120.4">RU21</text>
<text x="118.6" y="122.8">6K8-1%</text>
<text x="249.9" y="134.7">CU7</text>
<text x="249.9" y="137.1">18pF-C0G</text>
<text x="230.8" y="141.9">X10</text>
<text x="223.6" y="146.7">12M_18pF_20PPM</text>
<text x="61.3" y="151.4">CU23</text>
<text x="61.3" y="153.8">10uF</text>
<text x="70.8" y="151.4">CU24</text>
<text x="70.8" y="153.8">10uF</text>
<text x="80.3" y="151.4">CU22</text>
<text x="80.3" y="153.8">100nF</text>
<text x="147.2" y="151.4">CU26</text>
<text x="147.2" y="153.8">10uF</text>
<text x="156.8" y="151.4">CU27</text>
<text x="156.8" y="153.8">10uF</text>
<text x="166.3" y="151.4">CU25</text>
<text x="166.3" y="153.8">100nF</text>
<text x="41" y="157.4">J7535</text>
<text x="122.1" y="157.4">J9539</text>
<text x="245.1" y="158.6">CU8</text>
<text x="245.1" y="161">18pF-C0G</text>
<text x="68.4" y="165.7">RH28</text>
<text x="68.4" y="163.4">RH29</text>
<text x="75.6" y="165.7">2.2R</text>
<text x="75.6" y="163.4">2.2R</text>
<text x="149.6" y="165.7">RH30</text>
<text x="149.6" y="163.4">RH31</text>
<text x="156.8" y="165.7">2.2R</text>
<text x="156.8" y="163.4">2.2R</text>
<text x="39.8" y="172.9">USB3</text>
<text x="120.9" y="172.9">USB3</text>
<text x="65.7" y="196.5" transform="rotate(-90 65.7 196.5)">D9241 NC/ESD9B5VL-2/TR</text>
<text x="72.8" y="196.5" transform="rotate(-90 72.8 196.5)">D9240 NC/ESD9B5VL-2/TR</text>
<text x="146.8" y="196.5" transform="rotate(-90 146.8 196.5)">D9272 NC/ESD9B5VL-2/TR</text>
<text x="154" y="196.5" transform="rotate(-90 154 196.5)">D9271 NC/ESD9B5VL-2/TR</text>
</g>
<g font-size="2.1" fill="#f00">
<text x="224.1" y="22.3">UART1_TX</text>
<text x="269.2" y="23.9">UART1_RX</text>
<text x="269.2" y="21.6">UART1_TX</text>
<text x="224.1" y="24.7">UART1_RX</text>
<text x="47.4" y="53.5">HUB-XOUT</text>
<text x="47.4" y="55.9">HUB-XIN</text>
<text x="49.8" y="63.1">HUB-DM3</text>
<text x="49.8" y="65.5">HUB-DP3</text>
<text x="111.4" y="64.1">USB1-DP</text>
<text x="49.8" y="67.8">HUB-DM2</text>
<text x="49.8" y="70.2">HUB-DP2</text>
<text x="111.2" y="66.4">USB1-DM</text>
<text x="120.7" y="71.2">HUB-DM1</text>
<text x="120.9" y="68.8">HUB-DP1</text>
<text x="202.6" y="137.1">HUB-XIN</text>
<text x="202.6" y="153.8">HUB-XOUT</text>
<text x="95.2" y="165.7">HUB-DP2</text>
<text x="95.2" y="163.3">HUB-DM2</text>
<text x="176.3" y="163.3">HUB-DM3</text>
<text x="176.3" y="165.7">HUB-DP3</text>
</g>
<g font-size="2.1" fill="#008000">
<text x="106.6" y="29.7">SOD123</text>
<text x="106.6" y="70.2">R0402</text>
<text x="106.6" y="67.9">R0402</text>
<text x="73.2" y="108.2">50 mil</text>
<text x="111.4" y="113">Ilim (A)=6800/Rset (ohm)</text>
<text x="120.9" y="108.2">50 mil</text>
<text x="85.1" y="136.8">close to IC</text>
<text x="85.1" y="165.7">R0402</text>
<text x="85.1" y="163.4">R0402</text>
<text x="166.3" y="165.7">R0402</text>
<text x="166.3" y="163.4">R0402</text>
</g>
<g font-size="2.1" fill="#00f">
<text x="218.9" y="129.6">Crystal 12MHZ /16~20pF</text>
<text x="218.9" y="131.8">30~50ppm/(HC-49S)</text>
<text x="218.9" y="133.9">ESR 50 ohm</text>
<text x="233.1" y="133.9">Max</text>
</g>
<g font-size="1.7">
<text x="217.6" y="198.7">Date:</text>
<text x="217.6" y="202.1">Designed by:</text>
<text x="230.5" y="198.7">Thursday, July 30, 2026</text>
<text x="230.8" y="202.1">Zhangdz</text>
<text x="265.2" y="202.1">Sheet:</text>
<text x="265.4" y="198.7">Rev:</text>
<text x="273.5" y="198.7">V1.3</text>
<text x="274.2" y="202.1">20</text>
<text x="277.3" y="202.1">of</text>
<text x="280" y="202.1">26</text>
</g>
</svg>
